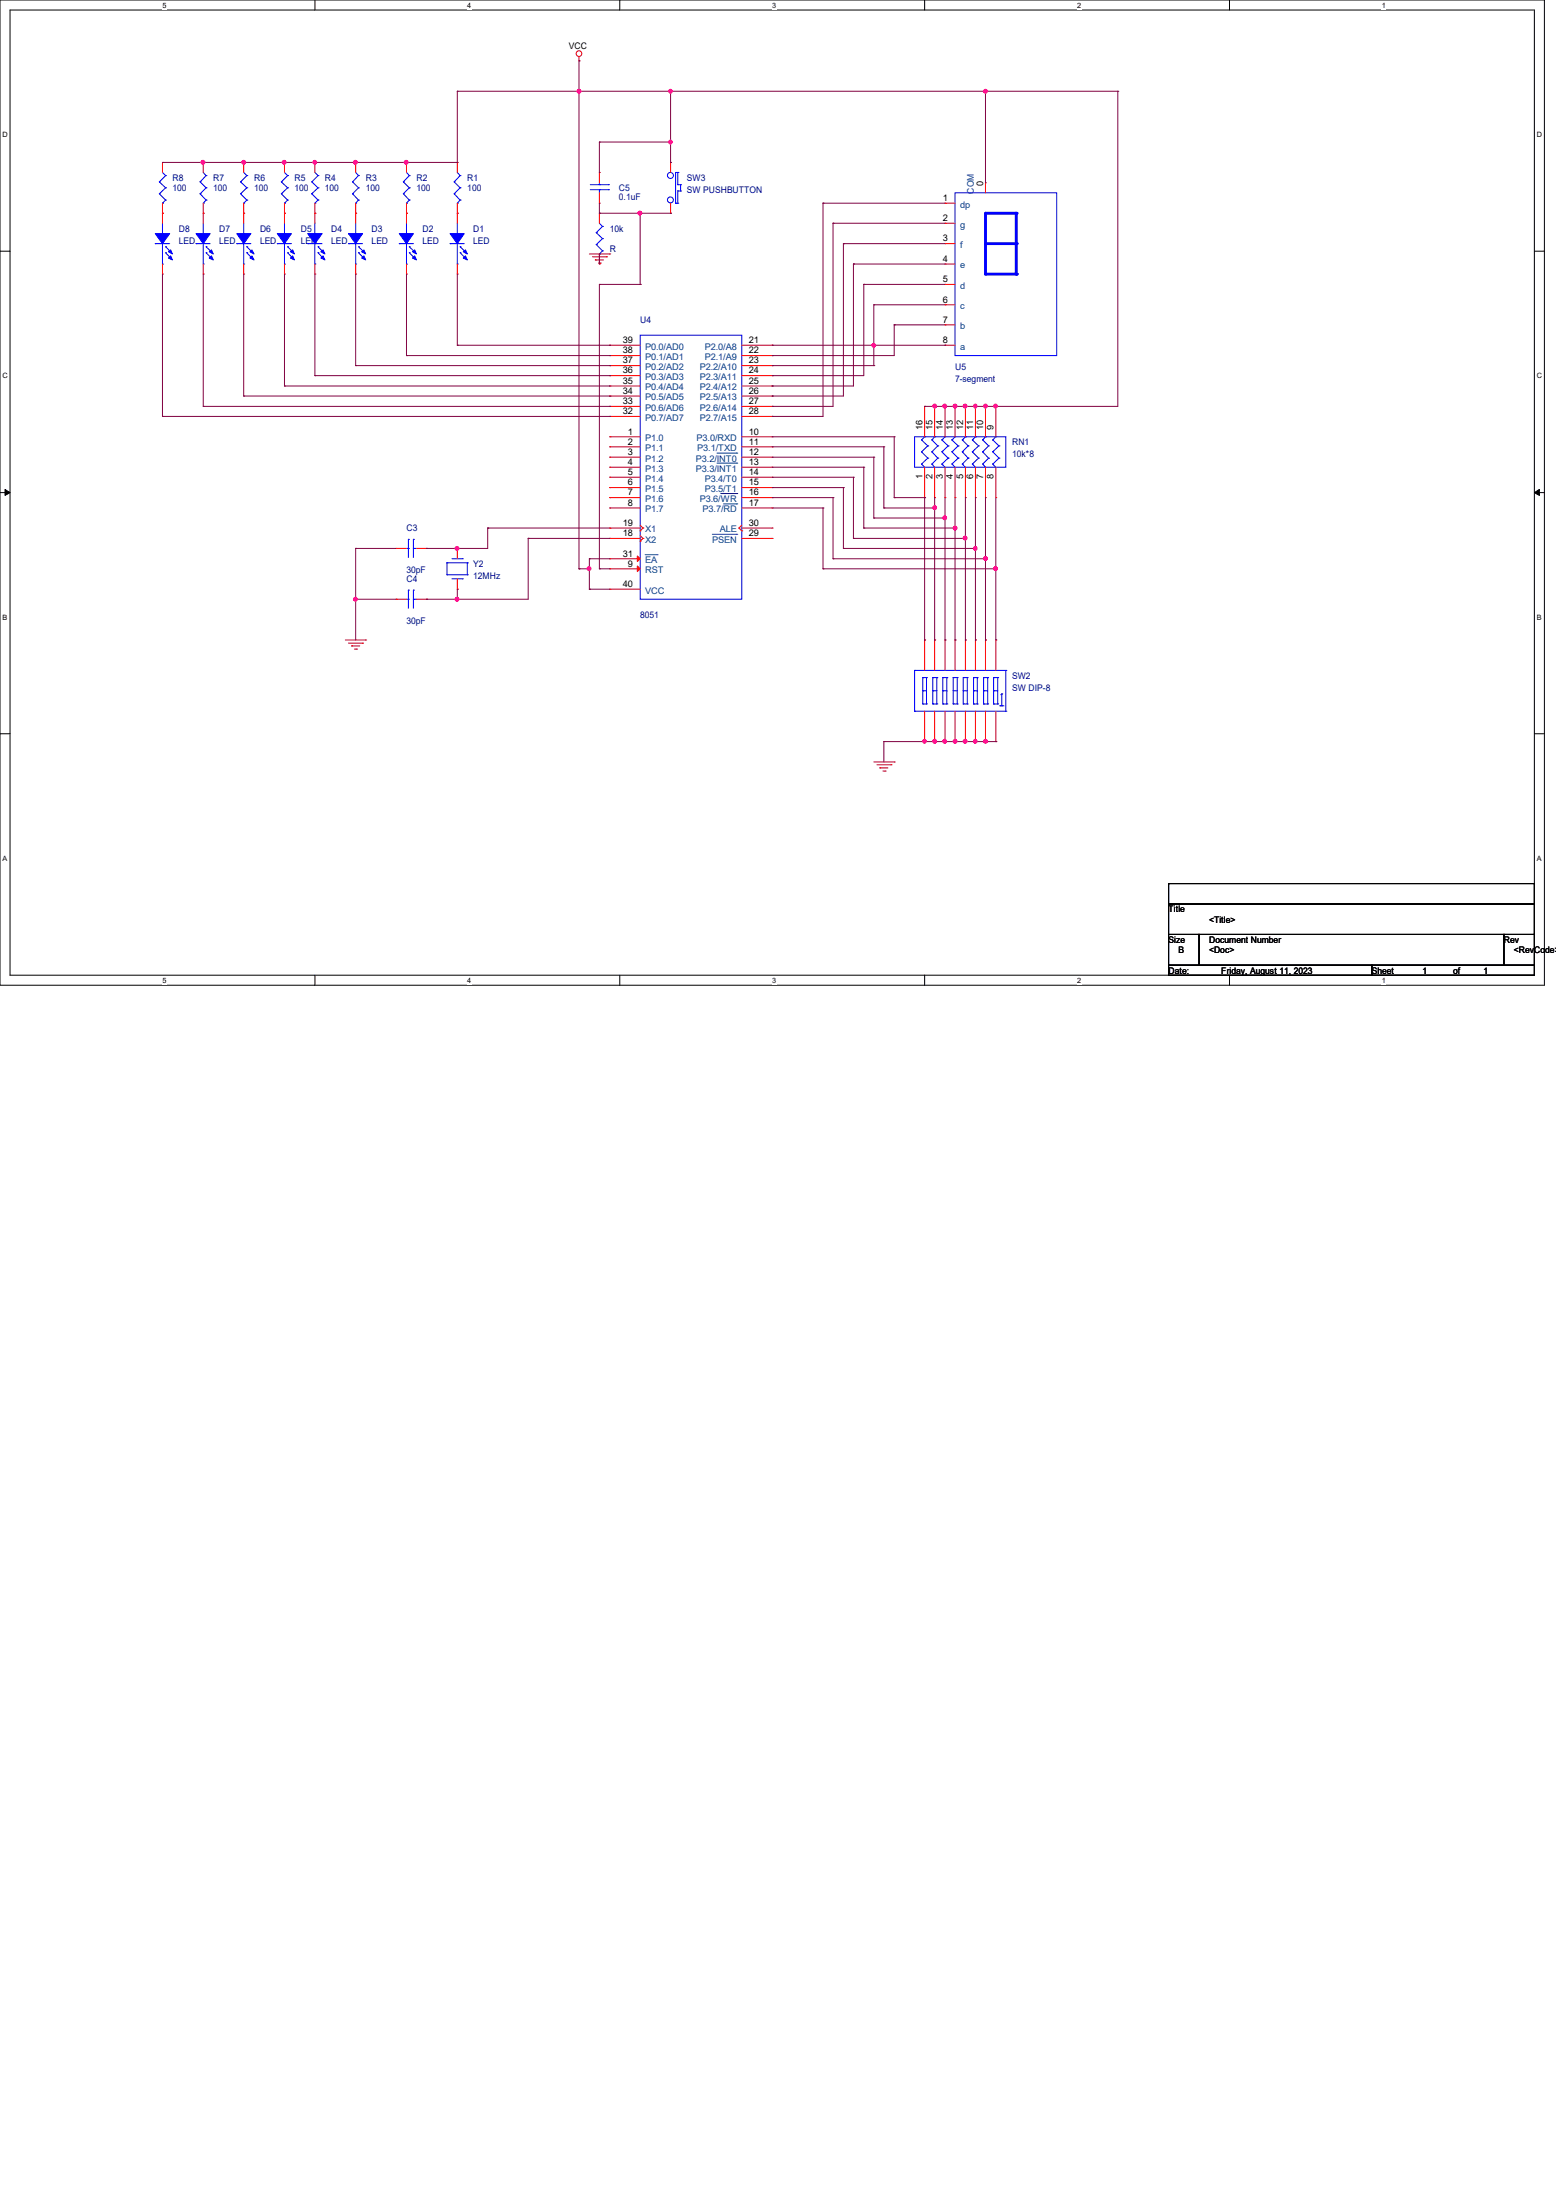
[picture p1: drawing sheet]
<svg xmlns="http://www.w3.org/2000/svg" width="210mm" height="297mm" viewBox="0 0 210 297" stroke-linecap="round" stroke-linejoin="round" font-family="sans-serif">
<path d="M0 0h208.4v133h-208.4zM1.4 1.4h205.7v130.3h-205.7z" fill="none" stroke="#000" stroke-width=".13"/>
<g fill="#fff">
<path d="M21.9 .1h.6v1.1h-.6z"/>
<path d="M21.9 131.8h.6v1.1h-.6z"/>
</g>
<path d="M42.5 0v1.4M42.5 131.7v1.3" fill="none" stroke="#000" stroke-width=".13"/>
<g fill="#fff">
<path d="M63.1 .1h.5v1.1h-.5z"/>
<path d="M63.1 131.8h.5v1.1h-.5z"/>
</g>
<path d="M83.7 0v1.4M83.7 131.7v1.3" fill="none" stroke="#000" stroke-width=".13"/>
<g fill="#fff">
<path d="M104.2 .1h.6v1.1h-.6z"/>
<path d="M104.2 131.8h.6v1.1h-.6z"/>
</g>
<path d="M124.8 0v1.4M124.8 131.7v1.3" fill="none" stroke="#000" stroke-width=".13"/>
<g fill="#fff">
<path d="M145.4 .1h.5v1.1h-.5z"/>
<path d="M145.4 131.8h.5v1.1h-.5z"/>
</g>
<path d="M165.9 0v1.4M165.9 131.7v1.3" fill="none" stroke="#000" stroke-width=".13"/>
<g fill="#fff">
<path d="M186.5 .1h.6v1.1h-.6z"/>
<path d="M186.5 131.8h.6v1.1h-.6z"/>
<path d="M.3 17.6h.8v1.1h-.8z"/>
<path d="M207.4 17.6h.8v1.1h-.8z"/>
<path d="M.3 50.2h.8v1.1h-.8z"/>
<path d="M207.4 50.2h.8v1.1h-.8z"/>
</g>
<path d="M0 33.9h1.4M207.1 33.9h1.3" fill="none" stroke="#000" stroke-width=".13"/>
<g fill="#fff">
<path d="M.3 82.8h.7v1.1h-.7z"/>
<path d="M207.4 82.8h.7v1.1h-.7z"/>
</g>
<path d="M0 66.5h1.4M207.1 66.5h1.3" fill="none" stroke="#000" stroke-width=".13"/>
<path d="M.7 66.1l.7 .4-.7 .4zM207.1 66.5l.7-.4v.8z" fill="#000" stroke="#000" stroke-width=".13"/>
<g fill="#fff">
<path d="M.3 115.3h.7v1.1h-.7z"/>
<path d="M207.4 115.3h.7v1.1h-.7z"/>
</g>
<path d="M0 99.1h1.4M207.1 99.1h1.3M157.7 119.3h49.4v2.7h-49.4zM157.7 122h49.4v4.2h-49.4zM157.7 126.2h4.1v4.1h-4.1zM157.7 130.3h27.5v1.4h-27.5zM161.8 126.2h41.2v4.1h-41.2zM185.2 130.3h21.9v1.4h-21.9zM203 126.2h4.1v4.1h-4.1z" fill="none" stroke="#000" stroke-width=".13"/>
<g fill="none" stroke="#f00" stroke-width=".13">
<path d="M78.1 8.2h.1M78.1 7.7v.5M61.7 28.8h.1M61.7 37h.1M61.7 28.8v1.3M61.7 35.6v1.4M79.5 34.3h2.8M80 34.7h1.9M80.3 35.1h.1M80.3 35.1h1.1M80.8 35.5h.2M81 35.5h.1"/>
<path d="M81.9 34.7h.1M82.3 34.3h.1M82.3 46.6h.1M82.3 48h.1M82.3 49.4h.1M82.3 50.7h.1M82.3 52.1h.1M82.3 53.5h.1M82.3 54.9h.1M82.3 56.2h.1M82.3 59h.1M82.3 46.6h4.1"/>
<path d="M82.3 48h4.1M82.3 49.4h4.1M82.3 50.7h4.1M82.3 52.1h4.1M82.3 53.5h4.1M82.3 54.9h4.1M82.3 56.2h4.1M82.3 59h4.1M100.1 46.6h4.1M100.1 48h4.1M100.1 49.4h4.1M100.1 50.7h4.1"/>
<path d="M100.1 52.1h4.1M100.1 53.5h4.1M100.1 54.9h4.1M100.1 56.2h4.1M100.1 59h4.1M104.2 46.6h.1M104.2 48h.1M104.2 49.4h.1M104.2 50.7h.1M104.2 52.1h.1M104.2 53.5h.1M104.2 54.9h.1"/>
<path d="M104.2 56.2h.1M104.2 59h.1M82.3 79.5h.1M82.3 75.4h.1M82.3 71.3h.1M82.3 72.7h.1M82.3 76.8h.1M82.3 60.3h.1M82.3 61.7h.1M82.3 63.1h.1M82.3 64.4h.1M82.3 65.8h.1"/>
<path d="M82.3 67.2h.1M82.3 68.6h.1M82.3 72.7h4.1M82.3 71.3h4.1M82.3 79.5h4.1M82.3 75.4h4.1M82.3 76.8h4.1M82.3 60.3h4.1M82.3 61.7h4.1M82.3 63.1h4.1M82.3 64.4h4.1M82.3 65.8h4.1"/>
<path d="M82.3 67.2h4.1M82.3 68.6h4.1M86.4 71.7h.1M86.4 73.1h.1M86.4 70.9l.4 .4M86.4 72.3l.4 .4M86.8 71.3h.1M86.8 72.7h.1M86.8 71.3l-.4 .4M86.8 72.7l-.4 .4M99.7 71.3h.1M99.7 71.3l.4 .4"/>
<path d="M100.1 71.7h.1M100.1 72.7h4.1M100.1 70.9l-.4 .4M100.1 71.3h4.1M100.1 60.3h4.1M100.1 61.7h4.1M100.1 63.1h4.1M100.1 64.4h4.1M100.1 65.8h4.1M100.1 67.2h4.1M100.1 68.6h4.1M104.2 72.7h.1"/>
<path d="M104.2 71.3h.1M104.2 60.3h.1M104.2 61.7h.1M104.2 63.1h.1M104.2 64.4h.1M104.2 65.8h.1M104.2 67.2h.1M104.2 68.6h.1M46.6 86.4h2.8M47 86.8h1.9M47.5 87.2h.1M47.5 87.2h1.1"/>
<path d="M47.8 87.6h.3M48.1 87.6h.1M48.9 86.8h.1M49.4 86.4h.1M117.9 102.9h2.8M118.4 103.3h1.9M118.7 103.7h.1M118.7 103.7h1.1M119.2 104.1h.3M119.5 104.1h.1M120.3 103.3h.1M120.7 102.9h.1"/>
<circle cx="78.1" cy="7.2" r=".38"/>
</g>
<path d="M60.7 32.9h.1M60.7 32.9h2M61.7 31.5h.1M61.7 35.6h.1M61.7 30.1v1.4M61.7 32.9v2.7M62.1 33.3h.1M62.1 34.1h.1M62.1 33.3l.8 .8M62.1 34.1l.8 .9M86.4 45.3h13.7v35.6h-13.7z" fill="none" stroke="#00f" stroke-width=".13"/>
<g fill="#00f" stroke="#00f" stroke-width=".13">
<path d="M60.7 31.5h2l-1 1.4z" fill-rule="evenodd"/>
<path d="M62.8 34.5l.3 .6-.6-.3z" fill-rule="evenodd"/>
<path d="M62.5 34l.3-.3 .3 .6z" fill-rule="evenodd"/>
</g>
<path d="M87.1 74.9h1.6M88.7 74.9h.1M96.1 72.1h3.3M96.8 61.2h2.6M96.8 62.5h2.6M97.3 66.6h2.1M97.7 68h1.7M99.4 72.1h.1M99.4 61.2h.1M99.4 62.5h.1M99.4 66.6h.1M99.4 68h.1" fill="none" stroke="#004080" stroke-width=".13"/>
<g fill="#f00" stroke="#f00" stroke-width=".13">
<path d="M86 75.1l.4 .3-.4 .4z"/>
<path d="M86 76.4l.4 .4-.4 .4z"/>
</g>
<path d="M133 28.8h4.2" fill="none" stroke="#00f" stroke-width=".38"/>
<circle cx="137.2" cy="28.8" r=".19" fill="#00f"/>
<path d="M133 32.9h4.2" fill="none" stroke="#00f" stroke-width=".38"/>
<circle cx="137.2" cy="32.9" r=".19" fill="#00f"/>
<path d="M133 37h4.2" fill="none" stroke="#00f" stroke-width=".38"/>
<circle cx="137.2" cy="37" r=".19" fill="#00f"/>
<path d="M133 28.8v4.1" fill="none" stroke="#00f" stroke-width=".38"/>
<circle cx="133" cy="32.9" r=".19" fill="#00f"/>
<path d="M137.2 28.8v4.1" fill="none" stroke="#00f" stroke-width=".38"/>
<circle cx="137.2" cy="32.9" r=".19" fill="#00f"/>
<path d="M133 32.9v4.1" fill="none" stroke="#00f" stroke-width=".38"/>
<circle cx="133" cy="37" r=".19" fill="#00f"/>
<path d="M137.2 32.9v4.1" fill="none" stroke="#00f" stroke-width=".38"/>
<circle cx="137.2" cy="37" r=".19" fill="#00f"/>
<g fill="none" stroke="#00f" stroke-width=".13">
<path d="M21 32.9h.1M21 32.9h1.9M21.5 24.6h.1M21.5 26.2h.1M21.5 24.6l.9 .8M21.5 26.2l.9 .8M21.9 27.4h.1M21.9 31.5h.1M21.9 35.6h.1M21.9 23.3l.5 .4M21.9 30.1v1.4M21.9 32.9v2.7"/>
<path d="M22.4 23.7h.1M22.4 25.4h.1M22.4 27h.1M22.4 33.3h.1M22.4 34.1h.1M22.4 23.7l-.9 .9M22.4 25.4l-.9 .8M22.4 27l-.5 .4M22.4 33.3l.8 .8M22.4 34.1l.8 .9M26.5 32.9h.1M26.5 32.9h1.9"/>
<path d="M27 24.6h.1M27 26.2h.1M27 24.6l.8 .8M27 26.2l.8 .8M27.4 31.5h.1M27.4 35.6h.1M27.4 27.4h.1M27.4 30.1v1.4M27.4 32.9v2.7M27.4 23.3l.4 .4M27.8 33.3h.1M27.8 34.1h.1"/>
<path d="M27.8 23.7h.1M27.8 25.4h.1M27.8 27h.1M27.8 33.3l.9 .8M27.8 34.1l.9 .9M27.8 23.7l-.8 .9M27.8 25.4l-.8 .8M27.8 27l-.4 .4M32 32.9h.1M32 32.9h1.9M32.5 24.6h.1M32.5 26.2h.1"/>
<path d="M32.5 24.6l.8 .8M32.5 26.2l.8 .8M32.9 27.4h.1M32.9 31.5h.1M32.9 35.6h.1M32.9 23.3l.4 .4M32.9 30.1v1.4M32.9 32.9v2.7M33.3 23.7h.1M33.3 25.4h.1M33.3 27h.1M33.3 33.3h.1"/>
<path d="M33.3 34.1h.1M33.3 23.7l-.8 .9M33.3 25.4l-.8 .8M33.3 27l-.4 .4M33.3 33.3l.8 .8M33.3 34.1l.8 .9M37.4 32.9h.1M37.4 32.9h1.9M38 24.6h.1M38 26.2h.1M38 24.6l.8 .8M38 26.2l.8 .8"/>
<path d="M38.4 31.5h.1M38.4 35.6h.1M38.4 27.4h.1M38.4 30.1v1.4M38.4 32.9v2.7M38.4 23.3l.4 .4M38.8 33.3h.1M38.8 34.1h.1M38.8 23.7h.1M38.8 25.4h.1M38.8 27h.1M38.8 33.3l.8 .8"/>
<path d="M38.8 34.1l.8 .9M38.8 23.7l-.8 .9M38.8 25.4l-.8 .8M38.8 27l-.4 .4M41.5 32.9h.1M41.5 32.9h2M42.1 24.6h.1M42.1 26.2h.1M42.1 24.6l.8 .8M42.1 26.2l.8 .8M42.5 27.4h.1M42.5 31.5h.1"/>
<path d="M42.5 35.6h.1M42.5 23.3l.4 .4M42.5 30.1v1.4M42.5 32.9v2.7M42.9 23.7h.1M42.9 25.4h.1M42.9 27h.1M42.9 33.3h.1M42.9 34.1h.1M42.9 23.7l-.8 .9M42.9 25.4l-.8 .8M42.9 27l-.4 .4"/>
<path d="M42.9 33.3l.8 .8M42.9 34.1l.8 .9M47 32.9h.1M47 32.9h1.9M47.6 24.6h.1M47.6 26.2h.1M47.6 24.6l.8 .8M47.6 26.2l.8 .8M48 31.5h.1M48 35.6h.1M48 27.4h.1M48 30.1v1.4"/>
<path d="M48 32.9v2.7M48 23.3l.4 .4M48.4 33.3h.1M48.4 34.1h.1M48.4 23.7h.1M48.4 25.4h.1M48.4 27h.1M48.4 33.3l.8 .8M48.4 34.1l.8 .9M48.4 23.7l-.8 .9M48.4 25.4l-.8 .8M48.4 27l-.4 .4"/>
<path d="M53.9 32.9h.1M53.9 32.9h1.9M54.4 24.6h.1M54.4 26.2h.1M54.4 24.6l.8 .8M54.4 26.2l.8 .8M54.9 27.4h.1M54.9 31.5h.1M54.9 35.6h.1M54.9 23.3l.3 .4M54.9 30.1v1.4M54.9 32.9v2.7"/>
<path d="M55.2 23.7h.1M55.2 25.4h.1M55.2 27h.1M55.2 33.3h.1M55.2 34.1h.1M55.2 23.7l-.8 .9M55.2 25.4l-.8 .8M55.2 27l-.3 .4M55.2 33.3l.9 .8M55.2 34.1l.9 .9M61.3 24.6h.1M61.3 26.2h.1"/>
<path d="M61.3 24.6l.8 .8M61.3 26.2l.8 .8M61.7 27.4h.1M61.7 23.3l.4 .4M62.1 23.7h.1M62.1 25.4h.1M62.1 27h.1M62.1 23.7l-.8 .9M62.1 25.4l-.8 .8M62.1 27l-.4 .4M79.7 24.9h2.4M79.7 25.6h2.4"/>
<path d="M80.5 31.4h.1M80.5 33h.1M80.5 31.4l.8 .8M80.5 33l.8 .9M80.9 34.3h.1M80.9 24.9h.1M80.9 25.6h.1M80.9 30.1l.4 .5M80.9 24.7v.2M80.9 25.6v.4M81.3 30.6h.1M81.3 32.2h.1"/>
<path d="M81.3 33.9h.1M81.3 30.6l-.8 .8M81.3 32.2l-.8 .8M81.3 33.9l-.4 .4M82.1 25.6h.1M82.1 24.9h.1M91.2 27.4h.1M91.2 27.4h.3M91.5 27.4h.1M91.5 25.8h.1M91.5 24.9h.1M91.5 23.3h.1"/>
<path d="M91.5 23.3h-.3v4.1M91.5 23.3v1.6M91.5 25.8v1.6M91.5 25.8h.4M91.5 24.9h.4M91.9 25.8h.1M91.9 24.9h.1M91.9 24.9v.9M128.9 26h13.7v22h-13.7zM123.4 59h12.4v4.1h-12.4zM124.4 59.4h.1M124.4 59.4l.8 .8"/>
<path d="M124.8 59h.1M124.8 59l-.4 .4M125.8 59.4h.1M125.8 59.4l.8 .8M126.2 59h.1M126.2 59l-.4 .4M127.1 59.4h.1M127.1 59.4l.9 .8M127.6 59h.1M127.6 59l-.5 .4M128.5 59.4h.1M128.5 59.4l.8 .8"/>
<path d="M128.9 59h.1M128.9 59l-.4 .4M129.9 59.4h.1M129.9 59.4l.8 .8M130.3 59h.1M130.3 59l-.4 .4M131.2 59.4h.1M131.2 59.4l.9 .8M131.7 59h.1M131.7 59l-.5 .4M132.6 59.4h.1M132.6 59.4l.8 .8"/>
<path d="M133 59h.1M133 59l-.4 .4M134 59.4h.1M134 59.4l.8 .8M134.4 59h.1M134.4 59l-.4 .4M54.9 74h.2M55.1 79.7h.1M55.1 74h.1M55.1 72.8h.1M55.1 72.8v2.5M55.1 79.7v2.4"/>
<path d="M55.8 79.7h.1M55.8 72.8h.1M55.8 74h.1M55.8 72.8v2.5M55.8 79.7v2.4M55.8 74h.4M60.3 76h.1M60.3 77.6h.1M60.3 77.6h2.8M60.3 76h2.8M60.3 76v1.6M61 78.1h1.4"/>
<path d="M61 75.4h1.4M62.4 78.1h.1M62.4 75.4h.1M63.1 77.6h.1M63.1 76h.1M63.1 76v1.6M124.4 61h.1M124.4 62.7h.1M124.4 61l.8 .8M124.4 62.7l.4 .4M125.2 60.2h.1M125.2 61.8h.1"/>
<path d="M125.2 60.2l-.8 .8M125.2 61.8l-.8 .9M125.8 61h.1M125.8 62.7h.1M125.8 61l.8 .8M125.8 62.7l.4 .4M126.6 60.2h.1M126.6 61.8h.1M126.6 60.2l-.8 .8M126.6 61.8l-.8 .9M127.1 61h.1M127.1 62.7h.1"/>
<path d="M127.1 61l.9 .8M127.1 62.7l.5 .4M128 60.2h.1M128 61.8h.1M128 60.2l-.9 .8M128 61.8l-.9 .9M128.5 61h.1M128.5 62.7h.1M128.5 61l.8 .8M128.5 62.7l.4 .4M129.3 60.2h.1M129.3 61.8h.1"/>
<path d="M129.3 60.2l-.8 .8M129.3 61.8l-.8 .9M129.9 61h.1M129.9 62.7h.1M129.9 61l.8 .8M129.9 62.7l.4 .4M130.7 60.2h.1M130.7 61.8h.1M130.7 60.2l-.8 .8M130.7 61.8l-.8 .9M131.2 61h.1M131.2 62.7h.1"/>
<path d="M131.2 61l.9 .8M131.2 62.7l.5 .4M132.1 60.2h.1M132.1 61.8h.1M132.1 60.2l-.9 .8M132.1 61.8l-.9 .9M132.6 61h.1M132.6 62.7h.1M132.6 61l.8 .8M132.6 62.7l.4 .4M133.4 60.2h.1M133.4 61.8h.1"/>
<path d="M133.4 60.2l-.8 .8M133.4 61.8l-.8 .9M134 61h.1M134 62.7h.1M134 61l.8 .8M134 62.7l.4 .4M134.8 60.2h.1M134.8 61.8h.1M134.8 60.2l-.8 .8M134.8 61.8l-.8 .9M54.9 80.9h.2M55.1 80.9h.1"/>
<path d="M55.8 80.9h.1M55.8 80.9h.4M123.4 90.5h.1M123.4 96h.1M123.4 90.5h12.4M123.4 90.5v5.5M123.4 96h12.4M124.5 95h.1M124.5 91.5h.1M124.5 93.3h.1M124.5 95h.6M124.5 91.5h.6"/>
<path d="M124.5 93.3h.6M124.5 91.5v3.5M125.1 95h.1M125.1 91.5h.1M125.1 91.5v3.5M125.9 95h.1M125.9 91.5h.1M125.9 93.3h.1M125.9 95h.5M125.9 91.5h.5M125.9 93.3h.5M125.9 91.5v3.5"/>
<path d="M126.4 95h.1M126.4 91.5h.1M126.4 91.5v3.5M127.3 95h.1M127.3 91.5h.1M127.3 93.3h.1M127.3 95h.5M127.3 91.5h.5M127.3 93.3h.5M127.3 91.5v3.5M127.8 95h.1M127.8 91.5h.1"/>
<path d="M127.8 91.5v3.5M128.7 95h.1M128.7 91.5h.1M128.7 93.3h.1M128.7 95h.5M128.7 91.5h.5M128.7 93.3h.5M128.7 91.5v3.5M129.2 95h.1M129.2 91.5h.1M129.2 91.5v3.5M130 95h.1"/>
<path d="M130 91.5h.1M130 93.3h.1M130 95h.6M130 91.5h.6M130 93.3h.6M130 91.5v3.5M130.6 95h.1M130.6 91.5h.1M130.6 91.5v3.5M131.4 95h.1M131.4 91.5h.1M131.4 93.3h.1"/>
<path d="M131.4 95h.5M131.4 91.5h.5M131.4 93.3h.5M131.4 91.5v3.5M131.9 95h.1M131.9 91.5h.1M131.9 91.5v3.5M132.8 95h.1M132.8 91.5h.1M132.8 93.3h.1M132.8 95h.5M132.8 91.5h.5"/>
<path d="M132.8 93.3h.5M132.8 91.5v3.5M133.3 95h.1M133.3 91.5h.1M133.3 91.5v3.5M134.1 95h.1M134.1 91.5h.1M134.1 93.3h.1M134.1 95h.6M134.1 91.5v3.5M134.1 91.5h.6M134.1 93.3h.6"/>
<path d="M134.7 95h.1M134.7 91.5h.1M134.7 91.5v3.5M135 95.3h.1M135 95.3h.5M135.2 93.7h.1M135.2 95.3h.1M135.2 93.7l-.1 .1M135.2 93.7v1.6M135.8 96h.1M135.8 90.5h.1M135.8 90.5v5.5"/>
<circle cx="90.5" cy="27" r=".4"/>
<circle cx="90.5" cy="23.7" r=".4"/>
</g>
<g fill="none" stroke="#f00" stroke-width=".13">
<path d="M21.9 21.9h.1M21.9 28.8h.1M21.9 37h.1M21.9 21.9v1.4M21.9 27.4v2.7M21.9 35.6v1.4M27.4 28.8h.1M27.4 37h.1M27.4 21.9h.1M27.4 21.9v1.4M27.4 27.4v2.7M27.4 35.6v1.4"/>
<path d="M32.9 21.9h.1M32.9 28.8h.1M32.9 37h.1M32.9 21.9v1.4M32.9 27.4v2.7M32.9 35.6v1.4M38.4 28.8h.1M38.4 37h.1M38.4 21.9h.1M38.4 21.9v1.4M38.4 27.4v2.7M38.4 35.6v1.4"/>
<path d="M42.5 21.9h.1M42.5 28.8h.1M42.5 37h.1M42.5 21.9v1.4M42.5 27.4v2.7M42.5 35.6v1.4M48 28.8h.1M48 37h.1M48 21.9h.1M48 21.9v1.4M48 27.4v2.7M48 35.6v1.4"/>
<path d="M54.9 21.9h.1M54.9 28.8h.1M54.9 37h.1M54.9 21.9v1.4M54.9 27.4v2.7M54.9 35.6v1.4M61.7 21.9h.1M61.7 28.8h.1M61.7 21.9v1.4M61.7 27.4v1.4M80.9 28.8h.1M80.9 35.6h.1"/>
<path d="M80.9 23.3h.1M80.9 27.4h.1M80.9 23.3v1.4M80.9 26v1.4M80.9 28.8v1.3M80.9 34.3v1.3M90.5 21.9h.1M90.5 28.8h.1M90.5 21.9v1.4M90.5 27.4v1.4M127.6 27.4h.1M127.6 30.1h.1"/>
<path d="M127.6 32.9h.1M127.6 35.6h.1M127.6 38.4h.1M127.6 27.4h1.3M127.6 30.1h1.3M127.6 32.9h1.3M127.6 35.6h1.3M127.6 38.4h1.3M133 24.7h.1M133 24.7v1.3M124.8 54.9h.1M124.8 54.9v4.1"/>
<path d="M126.2 54.9h.1M126.2 54.9v4.1M127.6 41.1h.1M127.6 43.9h.1M127.6 46.6h.1M127.6 54.9h.1M127.6 41.1h1.3M127.6 43.9h1.3M127.6 46.6h1.3M127.6 54.9v4.1M128.9 54.9h.1M128.9 54.9v4.1"/>
<path d="M130.3 54.9h.1M130.3 54.9v4.1M131.7 54.9h.1M131.7 54.9v4.1M133 54.9h.1M133 54.9v4.1M134.4 54.9h.1M134.4 54.9v4.1M53.5 74h.1M53.5 74h1.4M56.2 74h1.4M57.6 74h.1"/>
<path d="M61.7 79.5h.1M61.7 74h.1M61.7 74v1.4M61.7 78.1v1.4M124.8 67.2h.1M124.8 63.1v4.1M126.2 67.2h.1M126.2 63.1v4.1M127.6 67.2h.1M127.6 63.1v4.1M128.9 67.2h.1M128.9 63.1v4.1"/>
<path d="M130.3 67.2h.1M130.3 63.1v4.1M131.7 67.2h.1M131.7 63.1v4.1M133 67.2h.1M133 63.1v4.1M134.4 67.2h.1M134.4 63.1v4.1M53.5 80.9h.1M53.5 80.9h1.4M56.2 80.9h1.4M57.6 80.9h.1"/>
<path d="M124.8 86.4h.1M124.8 86.4v4.1M124.8 96v4.1M126.2 86.4h.1M126.2 86.4v4.1M126.2 96v4.1M127.6 86.4h.1M127.6 86.4v4.1M127.6 96v4.1M128.9 86.4h.1M128.9 86.4v4.1M128.9 96v4.1"/>
<path d="M130.3 86.4h.1M130.3 86.4v4.1M130.3 96v4.1M131.7 86.4h.1M131.7 86.4v4.1M131.7 96v4.1M133 86.4h.1M133 86.4v4.1M133 96v4.1M134.4 86.4h.1M134.4 86.4v4.1M134.4 96v4.1"/>
<path d="M124.8 100.1h.1M126.2 100.1h.1M127.6 100.1h.1M128.9 100.1h.1M130.3 100.1h.1M131.7 100.1h.1M133 100.1h.1M134.4 100.1h.1"/>
</g>
<g fill="#00f" stroke="#00f" stroke-width=".13">
<path d="M47 31.5h1.9l-.9 1.4z" fill-rule="evenodd"/>
<path d="M48.8 34.8l.3-.3 .3 .6z" fill-rule="evenodd"/>
<path d="M48.8 34l.3-.3 .3 .6z" fill-rule="evenodd"/>
<path d="M37.4 31.5h1.9l-.9 1.4z" fill-rule="evenodd"/>
<path d="M39.5 34.5l.3 .6-.6-.3z" fill-rule="evenodd"/>
<path d="M39.2 34l.3-.3 .3 .6z" fill-rule="evenodd"/>
<path d="M26.5 31.5h1.9l-1 1.4z" fill-rule="evenodd"/>
<path d="M28.5 34.5l.3 .6-.6-.3z" fill-rule="evenodd"/>
<path d="M28.2 34l.3-.3 .3 .6z" fill-rule="evenodd"/>
<path d="M53.9 31.5h1.9l-.9 1.4z" fill-rule="evenodd"/>
<path d="M55.7 34.8l.3-.3 .2 .6z" fill-rule="evenodd"/>
<path d="M55.7 34l.3-.3 .2 .6z" fill-rule="evenodd"/>
<path d="M41.5 31.5h2l-1 1.4z" fill-rule="evenodd"/>
<path d="M43.3 34.8l.3-.3 .3 .6z" fill-rule="evenodd"/>
<path d="M43.3 34l.3-.3 .3 .6z" fill-rule="evenodd"/>
<path d="M32 31.5h1.9l-1 1.4z" fill-rule="evenodd"/>
<path d="M34 34.5l.3 .6-.6-.3z" fill-rule="evenodd"/>
<path d="M34 33.7l.3 .6-.6-.3z" fill-rule="evenodd"/>
<path d="M21 31.5h1.9l-1 1.4z" fill-rule="evenodd"/>
<path d="M22.7 34.8l.3-.3 .3 .6z" fill-rule="evenodd"/>
<path d="M22.7 34l.3-.3 .3 .6z" fill-rule="evenodd"/>
</g>
<g fill="none" stroke="#800040" stroke-width=".13">
<path d="M61.7 12.3h.1M61.7 12.3v9.6h-39.8M61.7 12.3h89.2M78.1 12.3h.1M78.1 8.2h.1M78.1 8.2v68.6M80.9 19.2h.1M80.9 19.2v4.1M80.9 19.2h9.6M90.5 12.3h.1M90.5 19.2h.1M90.5 12.3v9.6"/>
<path d="M133 12.3h.1M133 12.3v12.4M150.9 12.3h.1M150.9 12.3v42.6h-26.1M21.9 37v19.2M27.4 21.9h.1M27.4 37v17.9M32.9 21.9h.1M32.9 37v16.5M38.4 21.9h.1M38.4 37v15.1M42.5 37v13.7"/>
<path d="M48 21.9h.1M48 37v12.4M54.9 21.9h.1M54.9 37v11M61.7 37v9.6M80.9 38.4h.1M80.9 28.8h.1M80.9 34.3h.1M80.9 38.4h5.5M80.9 27.4v1.4M80.9 34.3v1.3M80.9 38.4v38.4"/>
<path d="M80.9 28.8h9.6M86.4 38.4h.1M86.4 28.8h.1M86.4 28.8v9.6M90.5 21.9h.1M90.5 28.8h.1M111.1 27.4h.1M111.1 27.4v28.8h-6.9M111.1 27.4h16.5M112.4 30.1h.1M112.4 30.1v24.8h-8.2M112.4 30.1h15.2"/>
<path d="M113.8 32.9h.1M113.8 32.9v20.6h-9.6M113.8 32.9h13.8M115.2 35.6h.1M115.2 35.6v16.5h-11M115.2 35.6h12.4M116.6 38.4h.1M116.6 38.4v12.3h-12.4M116.6 38.4h11M21.9 56.2h.1M21.9 56.2h60.4M27.4 54.9h.1"/>
<path d="M27.4 54.9h54.9M32.9 53.5h.1M32.9 53.5h49.4M38.4 52.1h.1M38.4 52.1h43.9M42.5 50.7h.1M42.5 50.7h39.8M48 49.4h.1M48 49.4h34.3M54.9 48h.1M54.9 48h27.4M61.7 46.6h.1"/>
<path d="M61.7 46.6h20.6M82.3 46.6h.1M82.3 48h.1M82.3 49.4h.1M82.3 50.7h.1M82.3 52.1h.1M82.3 53.5h.1M82.3 54.9h.1M82.3 56.2h.1M104.2 46.6h.1M104.2 48h.1M104.2 49.4h.1"/>
<path d="M104.2 50.7h.1M104.2 52.1h.1M104.2 53.5h.1M104.2 54.9h.1M104.2 56.2h.1M104.2 46.6h23.4M104.2 49.4h13.7M104.2 59h16.5M117.9 46.6h.1M117.9 41.1h.1M117.9 49.4h.1M117.9 41.1v8.3"/>
<path d="M117.9 41.1h9.7M120.7 43.9h.1M120.7 59h.1M120.7 43.9v4.1h-16.5M120.7 59v8.2M120.7 43.9h6.9M124.8 54.9h.1M126.2 54.9h.1M127.6 46.6h.1M127.6 54.9h.1M128.9 54.9h.1M130.3 54.9h.1"/>
<path d="M131.7 54.9h.1M133 54.9h.1M134.4 54.9h.1M48 74h.1M48 74h5.5M48 74v12.4M57.6 74h.1M61.7 79.5h.1M61.7 74h.1M61.7 79.5v1.4M65.8 71.3h.1M65.8 71.3v2.7h-8.2"/>
<path d="M65.8 71.3h16.5M71.3 72.7h.1M71.3 72.7v8.2h-13.7M71.3 72.7h11M78.1 76.8h.1M78.1 76.8h1.4M79.5 75.4h.1M79.5 76.8h.1M79.5 79.5h.1M79.5 75.4h2.8M79.5 75.4v4.1M79.5 79.5h2.8"/>
<path d="M80.9 76.8h.1M80.9 76.8h1.4M104.2 67.2h8.2M104.2 60.3h15.1M104.2 68.6h6.9M104.2 61.7h13.7M104.2 63.1h12.4M104.2 64.4h11M104.2 65.8h9.6M111.1 68.6h.1M111.1 76.8h.1M111.1 68.6v8.2"/>
<path d="M111.1 76.8h23.3M112.4 67.2h.1M112.4 75.4h.1M112.4 67.2v8.2M112.4 75.4h20.6M113.8 65.8h.1M113.8 74h.1M113.8 74h17.9M113.8 65.8v8.2M115.2 64.4h.1M115.2 72.7h.1M115.2 72.7h15.1"/>
<path d="M115.2 64.4v8.3M116.6 63.1h.1M116.6 71.3h.1M116.6 71.3h12.3M116.6 63.1v8.2M117.9 61.7h.1M117.9 69.9h.1M117.9 61.7v8.2M117.9 69.9h9.7M119.3 60.3h.1M119.3 68.6h.1M119.3 60.3v8.3"/>
<path d="M119.3 68.6h6.9M120.7 67.2h.1M120.7 67.2h4.1M124.8 67.2h.1M124.8 67.2v19.2M126.2 68.6h.1M126.2 67.2v19.2M127.6 69.9h.1M127.6 67.2v19.2M128.9 71.3h.1M128.9 67.2v19.2M130.3 72.7h.1"/>
<path d="M130.3 67.2v19.2M131.7 74h.1M131.7 67.2v19.2M133 75.4h.1M133 67.2v19.2M134.4 76.8h.1M134.4 67.2v19.2M48 80.9h.1M48 80.9h5.5M57.6 80.9h.1M61.7 80.9h.1M124.8 86.4h.1"/>
<path d="M126.2 86.4h.1M127.6 86.4h.1M128.9 86.4h.1M130.3 86.4h.1M131.7 86.4h.1M133 86.4h.1M134.4 86.4h.1M119.3 100.1h.1M119.3 100.1v2.8M119.3 100.1h15.1M124.8 100.1h.1M126.2 100.1h.1"/>
<path d="M127.6 100.1h.1M128.9 100.1h.1M130.3 100.1h.1M131.7 100.1h.1M133 100.1h.1M134.4 100.1h.1"/>
</g>
<g fill="#f0f" stroke="#f0f" stroke-width=".13">
<circle cx="48" cy="80.9" r=".25"/>
<circle cx="61.7" cy="74" r=".25"/>
<circle cx="61.7" cy="80.9" r=".25"/>
<circle cx="117.9" cy="46.6" r=".24"/>
<circle cx="27.4" cy="21.9" r=".25"/>
<circle cx="32.9" cy="21.9" r=".25"/>
<circle cx="38.4" cy="21.9" r=".25"/>
<circle cx="42.5" cy="21.9" r=".24"/>
<circle cx="48" cy="21.9" r=".25"/>
<circle cx="54.8" cy="21.9" r=".25"/>
<circle cx="79.5" cy="76.8" r=".25"/>
<circle cx="78.1" cy="12.3" r=".25"/>
<circle cx="126.2" cy="54.8" r=".25"/>
<circle cx="128.9" cy="54.8" r=".25"/>
<circle cx="127.5" cy="54.8" r=".25"/>
<circle cx="131.6" cy="54.8" r=".24"/>
<circle cx="130.3" cy="54.8" r=".25"/>
<circle cx="133" cy="54.8" r=".25"/>
<circle cx="134.4" cy="54.8" r=".25"/>
<circle cx="126.2" cy="68.5" r=".25"/>
<circle cx="127.5" cy="69.9" r=".25"/>
<circle cx="128.9" cy="71.3" r=".25"/>
<circle cx="130.3" cy="72.6" r=".25"/>
<circle cx="131.6" cy="74" r=".24"/>
<circle cx="133" cy="75.4" r=".25"/>
<circle cx="134.4" cy="76.8" r=".25"/>
<circle cx="124.8" cy="100.1" r=".24"/>
<circle cx="126.2" cy="100.1" r=".25"/>
<circle cx="127.5" cy="100.1" r=".25"/>
<circle cx="128.9" cy="100.1" r=".25"/>
<circle cx="130.3" cy="100.1" r=".25"/>
<circle cx="131.6" cy="100.1" r=".24"/>
<circle cx="133" cy="100.1" r=".25"/>
<circle cx="90.5" cy="19.2" r=".24"/>
<circle cx="90.5" cy="12.3" r=".24"/>
<circle cx="133" cy="12.3" r=".25"/>
<circle cx="86.4" cy="28.8" r=".25"/>
</g>
<g font-size="1.2">
<text x="76.8" y="6.6">VCC</text>
<text x="127.2" y="27.1">1</text>
<text x="127.2" y="29.8">2</text>
<text x="132.7" y="25.1" transform="rotate(-90 132.7 25.1)">0</text>
<text x="127.2" y="32.6">3</text>
<text x="127.2" y="35.3">4</text>
<text x="127.2" y="38.1">5</text>
<text x="127.2" y="40.9">6</text>
<text x="84.1" y="46.3">39</text>
<text x="84.1" y="47.7">38</text>
<text x="101.1" y="46.3">21</text>
<text x="101.1" y="47.7">22</text>
<text x="127.2" y="43.6">7</text>
<text x="127.2" y="46.3">8</text>
<text x="84.1" y="49.1">37</text>
<text x="84.1" y="50.4">36</text>
<text x="84.1" y="51.8">35</text>
<text x="84.1" y="53.2">34</text>
<text x="101.1" y="49.1">23</text>
<text x="101.1" y="50.4">24</text>
<text x="101.1" y="51.8">25</text>
<text x="101.1" y="53.2">26</text>
<text x="84.1" y="54.6">33</text>
<text x="84.1" y="55.9">32</text>
<text x="84.7" y="58.7">1</text>
<text x="101.1" y="54.6">27</text>
<text x="101.1" y="55.9">28</text>
<text x="101.1" y="58.7">10</text>
<text x="124.5" y="58" transform="rotate(-90 124.5 58)">16</text>
<text x="125.9" y="58" transform="rotate(-90 125.9 58)">15</text>
<text x="127.3" y="58" transform="rotate(-90 127.3 58)">14</text>
<text x="128.6" y="58" transform="rotate(-90 128.6 58)">13</text>
<text x="130" y="58" transform="rotate(-90 130 58)">12</text>
<text x="131.4" y="58" transform="rotate(-90 131.4 58)">11</text>
<text x="132.7" y="58" transform="rotate(-90 132.7 58)">10</text>
<text x="134.1" y="58" transform="rotate(-90 134.1 58)">9</text>
<text x="84.7" y="60">2</text>
<text x="84.7" y="61.4">3</text>
<text x="84.7" y="62.8">4</text>
<text x="84.7" y="64.1">5</text>
<text x="84.7" y="65.5">6</text>
<text x="101.1" y="60">11</text>
<text x="101.1" y="61.4">12</text>
<text x="101.1" y="62.8">13</text>
<text x="101.1" y="64.1">14</text>
<text x="101.1" y="65.5">15</text>
<text x="124.5" y="64.7" transform="rotate(-90 124.5 64.7)">1</text>
<text x="125.9" y="64.7" transform="rotate(-90 125.9 64.7)">2</text>
<text x="127.3" y="64.7" transform="rotate(-90 127.3 64.7)">3</text>
<text x="128.6" y="64.7" transform="rotate(-90 128.6 64.7)">4</text>
<text x="130" y="64.7" transform="rotate(-90 130 64.7)">5</text>
<text x="131.4" y="64.7" transform="rotate(-90 131.4 64.7)">6</text>
<text x="132.7" y="64.7" transform="rotate(-90 132.7 64.7)">7</text>
<text x="134.1" y="64.7" transform="rotate(-90 134.1 64.7)">8</text>
<text x="84.1" y="71">19</text>
<text x="84.7" y="66.9">7</text>
<text x="84.7" y="68.3">8</text>
<text x="101.1" y="71">30</text>
<text x="101.1" y="66.9">16</text>
<text x="101.1" y="68.3">17</text>
<text x="84.1" y="75.1">31</text>
<text x="84.1" y="72.4">18</text>
<text x="84.7" y="76.5">9</text>
<text x="101.1" y="72.4">29</text>
<text x="84.1" y="79.2">40</text>
<text x="157.7" y="123.2">Title</text>
<text x="163.2" y="124.6">&lt;Title&gt;</text>
<text x="157.7" y="127.3">Size</text>
<text x="157.7" y="131.4">Date:</text>
<text x="159.1" y="128.7">B</text>
<text x="163.2" y="128.7">&lt;Doc&gt;</text>
<text x="163.2" y="127.3">Document Number</text>
<text x="164.8" y="131.4">Friday, August 11, 2023</text>
<text x="185.2" y="131.4">Sheet</text>
<text x="192" y="131.4">1</text>
<text x="196.1" y="131.4">of</text>
<text x="200.2" y="131.4">1</text>
<text x="203" y="127.3">Rev</text>
<text x="204.3" y="128.7">&lt;RevCode&gt;</text>
</g>
<g font-size="1.2" fill="#000080">
<text x="23.3" y="24.4">R8</text>
<text x="23.3" y="25.8">100</text>
<text x="28.8" y="24.4">R7</text>
<text x="28.8" y="25.8">100</text>
<text x="34.3" y="24.4">R6</text>
<text x="34.3" y="25.8">100</text>
<text x="39.8" y="24.4">R5</text>
<text x="39.8" y="25.8">100</text>
<text x="43.9" y="24.4">R4</text>
<text x="43.9" y="25.8">100</text>
<text x="49.4" y="24.4">R3</text>
<text x="49.4" y="25.8">100</text>
<text x="56.2" y="24.4">R2</text>
<text x="56.2" y="25.8">100</text>
<text x="63.1" y="24.4">R1</text>
<text x="63.1" y="25.8">100</text>
<text x="83.5" y="25.8">C5</text>
<text x="83.5" y="27.1">0.1uF</text>
<text x="92.7" y="24.4">SW3</text>
<text x="92.7" y="26.1">SW PUSHBUTTON</text>
<text x="24.1" y="31.3">D8</text>
<text x="24.1" y="32.9">LED</text>
<text x="29.6" y="31.3">D7</text>
<text x="29.6" y="32.9">LED</text>
<text x="35.1" y="31.3">D6</text>
<text x="35.1" y="32.9">LED</text>
<text x="40.6" y="31.3">D5</text>
<text x="40.6" y="32.9">LED</text>
<text x="44.7" y="31.3">D4</text>
<text x="44.7" y="32.9">LED</text>
<text x="50.2" y="31.3">D3</text>
<text x="50.2" y="32.9">LED</text>
<text x="57" y="31.3">D2</text>
<text x="57" y="32.9">LED</text>
<text x="63.9" y="31.3">D1</text>
<text x="63.9" y="32.9">LED</text>
<text x="82.3" y="31.3">10k</text>
<text x="82.3" y="34">R</text>
<text x="86.4" y="43.6">U4</text>
<text x="128.9" y="50">U5</text>
<text x="128.9" y="51.6">7-segment</text>
<text x="136.6" y="60.1">RN1</text>
<text x="136.6" y="61.8">10k*8</text>
<text x="54.9" y="71.8">C3</text>
<text x="54.9" y="77.4">30pF</text>
<text x="63.9" y="76.6">Y2</text>
<text x="54.9" y="78.6">C4</text>
<text x="63.9" y="78.2">12MHz</text>
<text x="86.4" y="83.4">8051</text>
<text x="54.9" y="84.2">30pF</text>
<text x="136.6" y="91.7">SW2</text>
<text x="136.6" y="93.3">SW DIP-8</text>
</g>
<g font-size="1.2" fill="#004080">
<text x="129.6" y="28">dp</text>
<text x="131.4" y="26.2" transform="rotate(-90 131.4 26.2)">COM</text>
<text x="129.6" y="30.7">g</text>
<text x="129.6" y="33.5">f</text>
<text x="129.6" y="36.2">e</text>
<text x="129.6" y="39">d</text>
<text x="129.6" y="41.7">c</text>
<text x="87.1" y="47.2">P0.0/AD0</text>
<text x="95.1" y="47.2">P2.0/A8</text>
<text x="129.6" y="44.4">b</text>
<text x="129.6" y="47.2">a</text>
<text x="87.1" y="48.6">P0.1/AD1</text>
<text x="87.1" y="50">P0.2/AD2</text>
<text x="87.1" y="51.3">P0.3/AD3</text>
<text x="87.1" y="52.7">P0.4/AD4</text>
<text x="94.4" y="50">P2.2/A10</text>
<text x="94.4" y="51.3">P2.3/A11</text>
<text x="94.4" y="52.7">P2.4/A12</text>
<text x="95.1" y="48.6">P2.1/A9</text>
<text x="87.1" y="54.1">P0.5/AD5</text>
<text x="87.1" y="55.5">P0.6/AD6</text>
<text x="87.1" y="56.8">P0.7/AD7</text>
<text x="87.1" y="59.6">P1.0</text>
<text x="94" y="59.6">P3.0/RXD</text>
<text x="94.4" y="54.1">P2.5/A13</text>
<text x="94.4" y="55.5">P2.6/A14</text>
<text x="94.4" y="56.8">P2.7/A15</text>
<text x="87.1" y="60.9">P1.1</text>
<text x="87.1" y="62.3">P1.2</text>
<text x="87.1" y="63.7">P1.3</text>
<text x="87.1" y="65">P1.4</text>
<text x="93.9" y="62.3">P3.2/INT0</text>
<text x="93.9" y="63.7">P3.3/INT1</text>
<text x="94.1" y="60.9">P3.1/TXD</text>
<text x="95.1" y="65">P3.4/T0</text>
<text x="87.1" y="71.9">X1</text>
<text x="87.1" y="66.4">P1.5</text>
<text x="87.1" y="67.8">P1.6</text>
<text x="87.1" y="69.2">P1.7</text>
<text x="94.4" y="67.8">P3.6/WR</text>
<text x="94.8" y="69.2">P3.7/RD</text>
<text x="95.1" y="66.4">P3.5/T1</text>
<text x="97.2" y="71.9">ALE</text>
<text x="87.1" y="76">EA</text>
<text x="87.1" y="73.3">X2</text>
<text x="87.1" y="77.4">RST</text>
<text x="96.1" y="73.3">PSEN</text>
<text x="87.1" y="80.1">VCC</text>
</g>
<g font-size="1">
<text x="21.9" y="1">5</text>
<text x="63.1" y="1">4</text>
<text x="104.2" y="1">3</text>
<text x="145.4" y="1">2</text>
<text x="186.5" y="1">1</text>
<text x=".3" y="18.5">D</text>
<text x="207.4" y="18.5">D</text>
<text x=".3" y="51.1">C</text>
<text x="207.4" y="51.1">C</text>
<text x=".3" y="83.7">B</text>
<text x="207.4" y="83.7">B</text>
<text x=".3" y="116.2">A</text>
<text x="207.4" y="116.2">A</text>
<text x="21.9" y="132.7">5</text>
<text x="63.1" y="132.7">4</text>
<text x="104.2" y="132.7">3</text>
<text x="145.4" y="132.7">2</text>
<text x="186.5" y="132.7">1</text>
</g>
</svg>
